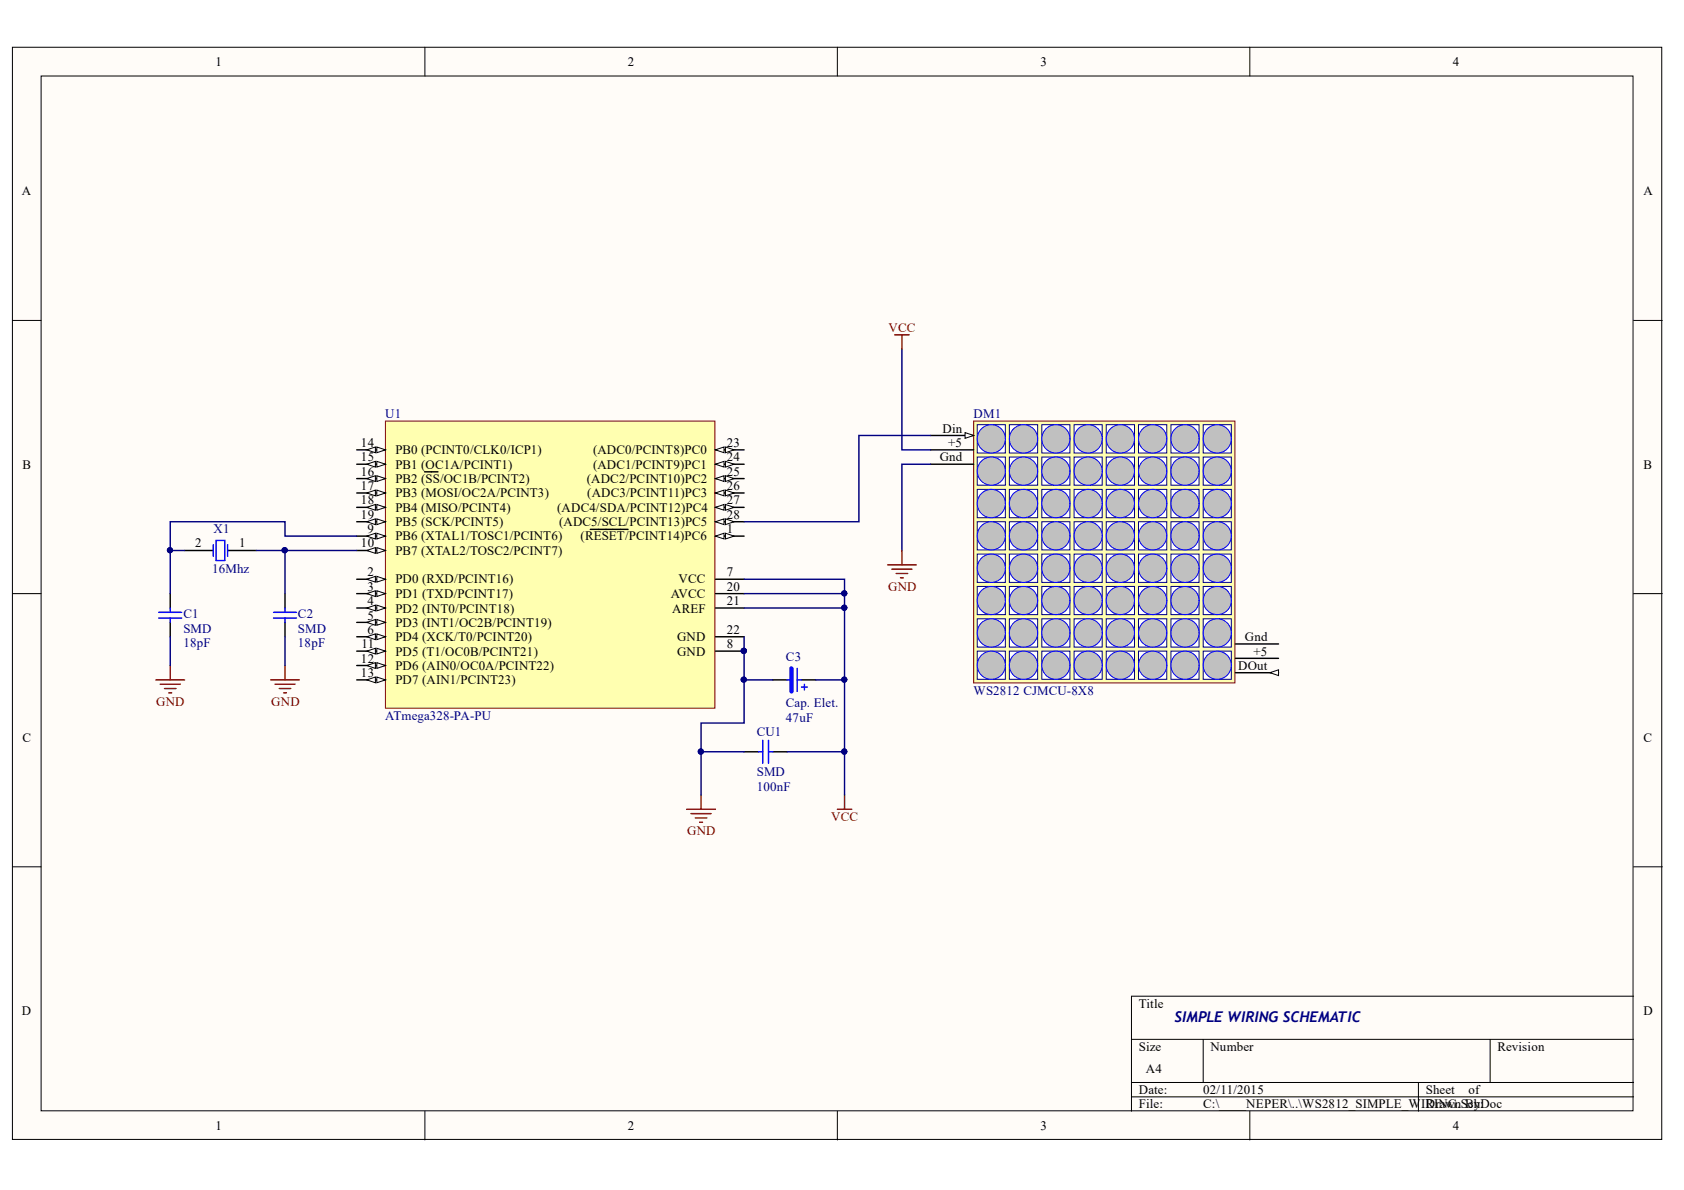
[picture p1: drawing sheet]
<svg xmlns="http://www.w3.org/2000/svg" width="297mm" height="210mm" viewBox="0 0 297 210" stroke-linecap="round" stroke-linejoin="round" font-family="sans-serif">
<g fill="#fffcf8" stroke="#000" stroke-width=".18">
<path d="M2.2 8.3h290.9v192.7h-290.9z"/>
<path d="M7.3 13.4h280.8v182.5h-280.8z"/>
</g>
<g fill="none" stroke="#000" stroke-width=".18">
<path d="M74.9 8.3v5.1M147.7 8.3v5.1M220.5 8.3v5.1M2.2 56.5h5.1M288.2 56.5h5M2.2 104.7h5.1M288.2 104.7h5M2.2 152.9h5.1M288.2 152.9h5M288.2 175.7h-88.6v20.3M74.9 196v5.1M147.7 196v5.1"/>
<path d="M199.6 183.3h88.6M199.6 190.9h88.6M199.6 193.5h88.6M212.2 183.3v7.6M220.5 196v5.1M250.2 190.9v5.1M262.8 183.3v7.6"/>
</g>
<path d="M68 74.3h58.1v50.6h-58.1z" fill="#ffffb0" stroke="#800000" stroke-width=".18"/>
<path d="M126.2 94.6h5.1" fill="none" stroke="#000" stroke-width=".25"/>
<g fill="#fffcf8" stroke="#000" stroke-width=".18">
<path d="M126.2 94.6l1.5-.5v1z"/>
<path d="M128 94.1l1.5 .5-1.5 .5z"/>
</g>
<path d="M104.1 93.4h6.7M62.9 102.2h5.1" fill="none" stroke="#000" stroke-width=".25"/>
<g fill="#fffcf8" stroke="#000" stroke-width=".18">
<path d="M66.5 101.7l1.5 .5-1.5 .5z"/>
<path d="M64.7 102.2l1.5-.5v1z"/>
</g>
<path d="M62.9 104.7h5.1" fill="none" stroke="#000" stroke-width=".25"/>
<g fill="#fffcf8" stroke="#000" stroke-width=".18">
<path d="M66.5 104.2l1.5 .5-1.5 .5z"/>
<path d="M64.7 104.7l1.5-.5v1z"/>
</g>
<path d="M62.9 107.2h5.1" fill="none" stroke="#000" stroke-width=".25"/>
<g fill="#fffcf8" stroke="#000" stroke-width=".18">
<path d="M66.5 106.7l1.5 .5-1.5 .6z"/>
<path d="M64.7 107.2l1.5-.5v1.1z"/>
</g>
<path d="M62.9 109.8h5.1" fill="none" stroke="#000" stroke-width=".25"/>
<g fill="#fffcf8" stroke="#000" stroke-width=".18">
<path d="M66.5 109.3l1.5 .5-1.5 .5z"/>
<path d="M64.7 109.8l1.5-.5v1z"/>
</g>
<path d="M62.9 112.3h5.1" fill="none" stroke="#000" stroke-width=".25"/>
<g fill="#fffcf8" stroke="#000" stroke-width=".18">
<path d="M66.5 111.8l1.5 .5-1.5 .5z"/>
<path d="M64.7 112.3l1.5-.5v1z"/>
</g>
<path d="M62.9 94.6h5.1M126.2 102.2h5.1M126.2 114.9h5.1" fill="none" stroke="#000" stroke-width=".25"/>
<circle cx="131.2" cy="114.8" r=".46" fill="#000080" stroke="#000080" stroke-width=".18"/>
<g fill="#fffcf8" stroke="#000" stroke-width=".18">
<path d="M66.5 94.1l1.5 .5-1.5 .5z"/>
<path d="M64.7 94.6l1.5-.5v1z"/>
</g>
<path d="M62.9 97.1h5.1" fill="none" stroke="#000" stroke-width=".25"/>
<g fill="#fffcf8" stroke="#000" stroke-width=".18">
<path d="M66.5 96.6l1.5 .5-1.5 .5z"/>
<path d="M64.7 97.1l1.5-.5v1z"/>
</g>
<path d="M62.9 114.9h5.1" fill="none" stroke="#000" stroke-width=".25"/>
<g fill="#fffcf8" stroke="#000" stroke-width=".18">
<path d="M66.5 114.3l1.5 .6-1.5 .5z"/>
<path d="M64.7 114.9l1.5-.6v1.1z"/>
</g>
<path d="M62.9 117.4h5.1" fill="none" stroke="#000" stroke-width=".25"/>
<g fill="#fffcf8" stroke="#000" stroke-width=".18">
<path d="M66.5 116.9l1.5 .5-1.5 .5z"/>
<path d="M64.7 117.4l1.5-.5v1z"/>
</g>
<path d="M62.9 119.9h5.1" fill="none" stroke="#000" stroke-width=".25"/>
<g fill="#fffcf8" stroke="#000" stroke-width=".18">
<path d="M66.5 119.4l1.5 .5-1.5 .5z"/>
<path d="M64.7 119.9l1.5-.5v1z"/>
</g>
<path d="M62.9 79.3h5.1" fill="none" stroke="#000" stroke-width=".25"/>
<g fill="#fffcf8" stroke="#000" stroke-width=".18">
<path d="M66.5 78.8l1.5 .5-1.5 .6z"/>
<path d="M64.7 79.3l1.5-.5v1.1z"/>
</g>
<path d="M62.9 81.9h5.1" fill="none" stroke="#000" stroke-width=".25"/>
<g fill="#fffcf8" stroke="#000" stroke-width=".18">
<path d="M66.5 81.4l1.5 .5-1.5 .5z"/>
<path d="M64.7 81.9l1.5-.5v1z"/>
</g>
<path d="M62.9 84.4h5.1" fill="none" stroke="#000" stroke-width=".25"/>
<g fill="#fffcf8" stroke="#000" stroke-width=".18">
<path d="M66.5 83.9l1.5 .5-1.5 .5z"/>
<path d="M64.7 84.4l1.5-.5v1z"/>
</g>
<path d="M62.9 87h5.1M74.9 83.2h2.3" fill="none" stroke="#000" stroke-width=".25"/>
<g fill="#fffcf8" stroke="#000" stroke-width=".18">
<path d="M66.5 86.4l1.5 .6-1.5 .5z"/>
<path d="M64.7 87l1.5-.6v1.1z"/>
</g>
<path d="M62.9 89.5h5.1" fill="none" stroke="#000" stroke-width=".25"/>
<g fill="#fffcf8" stroke="#000" stroke-width=".18">
<path d="M66.5 89l1.5 .5-1.5 .5z"/>
<path d="M64.7 89.5l1.5-.5v1z"/>
</g>
<path d="M62.9 92h5.1" fill="none" stroke="#000" stroke-width=".25"/>
<g fill="#fffcf8" stroke="#000" stroke-width=".18">
<path d="M66.5 91.5l1.5 .5-1.5 .5z"/>
<path d="M64.7 92l1.5-.5v1z"/>
</g>
<path d="M126.2 79.3h5.1M126.2 104.7h5.1M126.2 107.2h5.1M126.2 112.3h5.1" fill="none" stroke="#000" stroke-width=".25"/>
<g fill="#fffcf8" stroke="#000" stroke-width=".18">
<path d="M126.2 79.3l1.5-.5v1.1z"/>
<path d="M128 78.8l1.5 .5-1.5 .6z"/>
</g>
<path d="M126.2 81.9h5.1" fill="none" stroke="#000" stroke-width=".25"/>
<g fill="#fffcf8" stroke="#000" stroke-width=".18">
<path d="M126.2 81.9l1.5-.5v1z"/>
<path d="M128 81.4l1.5 .5-1.5 .5z"/>
</g>
<path d="M126.2 84.4h5.1" fill="none" stroke="#000" stroke-width=".25"/>
<g fill="#fffcf8" stroke="#000" stroke-width=".18">
<path d="M126.2 84.4l1.5-.5v1z"/>
<path d="M128 83.9l1.5 .5-1.5 .5z"/>
</g>
<path d="M126.2 87h5.1" fill="none" stroke="#000" stroke-width=".25"/>
<g fill="#fffcf8" stroke="#000" stroke-width=".18">
<path d="M126.2 87l1.5-.6v1.1z"/>
<path d="M128 86.4l1.5 .6-1.5 .5z"/>
</g>
<path d="M126.2 89.5h5.1" fill="none" stroke="#000" stroke-width=".25"/>
<g fill="#fffcf8" stroke="#000" stroke-width=".18">
<path d="M126.2 89.5l1.5-.5v1z"/>
<path d="M128 89l1.5 .5-1.5 .5z"/>
</g>
<path d="M126.2 92h5.1" fill="none" stroke="#000" stroke-width=".25"/>
<g fill="#fffcf8" stroke="#000" stroke-width=".18">
<path d="M126.2 92l1.5-.5v1z"/>
<path d="M128 91.5l1.5 .5-1.5 .5z"/>
</g>
<circle cx="131.2" cy="114.8" r=".46" fill="#000080" stroke="#000080" stroke-width=".18"/>
<path d="M171.7 74.3h46.1v46.2h-46.1z" fill="#ffffb0" stroke="#800000" stroke-width=".18"/>
<path d="M212.2 74.9h5v5h-5z" fill="#fff" stroke="#000080" stroke-width=".18"/>
<circle cx="214.7" cy="77.4" r="2.49" fill="#c0c0c0" stroke="#00f" stroke-width=".18"/>
<path d="M206.5 74.9h5v5h-5z" fill="#fff" stroke="#000080" stroke-width=".18"/>
<circle cx="209" cy="77.4" r="2.49" fill="#c0c0c0" stroke="#00f" stroke-width=".18"/>
<path d="M200.8 74.9h5v5h-5z" fill="#fff" stroke="#000080" stroke-width=".18"/>
<circle cx="203.3" cy="77.4" r="2.5" fill="#c0c0c0" stroke="#00f" stroke-width=".18"/>
<path d="M195.1 74.9h5v5h-5z" fill="#fff" stroke="#000080" stroke-width=".18"/>
<circle cx="197.6" cy="77.4" r="2.5" fill="#c0c0c0" stroke="#00f" stroke-width=".18"/>
<path d="M189.5 74.9h4.9v5h-4.9z" fill="#fff" stroke="#000080" stroke-width=".18"/>
<circle cx="191.9" cy="77.4" r="2.49" fill="#c0c0c0" stroke="#00f" stroke-width=".18"/>
<path d="M183.8 74.9h4.9v5h-4.9z" fill="#fff" stroke="#000080" stroke-width=".18"/>
<circle cx="186.2" cy="77.4" r="2.49" fill="#c0c0c0" stroke="#00f" stroke-width=".18"/>
<path d="M178 74.9h5v5h-5z" fill="#fff" stroke="#000080" stroke-width=".18"/>
<circle cx="180.5" cy="77.4" r="2.5" fill="#c0c0c0" stroke="#00f" stroke-width=".18"/>
<path d="M172.4 74.9h4.9v5h-4.9z" fill="#fff" stroke="#000080" stroke-width=".18"/>
<circle cx="174.8" cy="77.4" r="2.49" fill="#c0c0c0" stroke="#00f" stroke-width=".18"/>
<path d="M212.2 80.6h5v5h-5z" fill="#fff" stroke="#000080" stroke-width=".18"/>
<circle cx="214.7" cy="83.1" r="2.48" fill="#c0c0c0" stroke="#00f" stroke-width=".18"/>
<path d="M206.5 80.6h5v5h-5z" fill="#fff" stroke="#000080" stroke-width=".18"/>
<circle cx="209" cy="83.1" r="2.48" fill="#c0c0c0" stroke="#00f" stroke-width=".18"/>
<path d="M200.8 80.6h5v5h-5z" fill="#fff" stroke="#000080" stroke-width=".18"/>
<circle cx="203.3" cy="83.1" r="2.49" fill="#c0c0c0" stroke="#00f" stroke-width=".18"/>
<path d="M195.1 80.6h5v5h-5z" fill="#fff" stroke="#000080" stroke-width=".18"/>
<circle cx="197.6" cy="83.1" r="2.49" fill="#c0c0c0" stroke="#00f" stroke-width=".18"/>
<path d="M189.5 80.6h4.9v5h-4.9z" fill="#fff" stroke="#000080" stroke-width=".18"/>
<circle cx="191.9" cy="83.1" r="2.48" fill="#c0c0c0" stroke="#00f" stroke-width=".18"/>
<path d="M183.8 80.6h4.9v5h-4.9z" fill="#fff" stroke="#000080" stroke-width=".18"/>
<circle cx="186.2" cy="83.1" r="2.48" fill="#c0c0c0" stroke="#00f" stroke-width=".18"/>
<path d="M178 80.6h5v5h-5z" fill="#fff" stroke="#000080" stroke-width=".18"/>
<circle cx="180.5" cy="83.1" r="2.49" fill="#c0c0c0" stroke="#00f" stroke-width=".18"/>
<path d="M172.4 80.6h4.9v5h-4.9z" fill="#fff" stroke="#000080" stroke-width=".18"/>
<circle cx="174.9" cy="83.1" r="2.48" fill="#c0c0c0" stroke="#00f" stroke-width=".18"/>
<path d="M212.2 86.3h5v5h-5z" fill="#fff" stroke="#000080" stroke-width=".18"/>
<circle cx="214.7" cy="88.8" r="2.49" fill="#c0c0c0" stroke="#00f" stroke-width=".18"/>
<path d="M206.5 86.3h5v5h-5z" fill="#fff" stroke="#000080" stroke-width=".18"/>
<circle cx="209" cy="88.8" r="2.49" fill="#c0c0c0" stroke="#00f" stroke-width=".18"/>
<path d="M200.8 86.3h5v5h-5z" fill="#fff" stroke="#000080" stroke-width=".18"/>
<circle cx="203.3" cy="88.8" r="2.5" fill="#c0c0c0" stroke="#00f" stroke-width=".18"/>
<path d="M195.1 86.3h5v5h-5z" fill="#fff" stroke="#000080" stroke-width=".18"/>
<circle cx="197.6" cy="88.8" r="2.5" fill="#c0c0c0" stroke="#00f" stroke-width=".18"/>
<path d="M189.5 86.3h4.9v5h-4.9z" fill="#fff" stroke="#000080" stroke-width=".18"/>
<circle cx="191.9" cy="88.8" r="2.49" fill="#c0c0c0" stroke="#00f" stroke-width=".18"/>
<path d="M183.8 86.3h4.9v5h-4.9z" fill="#fff" stroke="#000080" stroke-width=".18"/>
<circle cx="186.2" cy="88.8" r="2.49" fill="#c0c0c0" stroke="#00f" stroke-width=".18"/>
<path d="M178 86.3h5v5h-5z" fill="#fff" stroke="#000080" stroke-width=".18"/>
<circle cx="180.5" cy="88.8" r="2.5" fill="#c0c0c0" stroke="#00f" stroke-width=".18"/>
<path d="M172.4 86.3h4.9v5h-4.9z" fill="#fff" stroke="#000080" stroke-width=".18"/>
<circle cx="174.8" cy="88.8" r="2.49" fill="#c0c0c0" stroke="#00f" stroke-width=".18"/>
<path d="M212.2 92h5v5h-5z" fill="#fff" stroke="#000080" stroke-width=".18"/>
<circle cx="214.7" cy="94.5" r="2.48" fill="#c0c0c0" stroke="#00f" stroke-width=".18"/>
<path d="M206.5 92h5v5h-5z" fill="#fff" stroke="#000080" stroke-width=".18"/>
<circle cx="209" cy="94.5" r="2.48" fill="#c0c0c0" stroke="#00f" stroke-width=".18"/>
<path d="M200.8 92h5v5h-5z" fill="#fff" stroke="#000080" stroke-width=".18"/>
<circle cx="203.3" cy="94.5" r="2.49" fill="#c0c0c0" stroke="#00f" stroke-width=".18"/>
<path d="M195.1 92h5v5h-5z" fill="#fff" stroke="#000080" stroke-width=".18"/>
<circle cx="197.6" cy="94.5" r="2.49" fill="#c0c0c0" stroke="#00f" stroke-width=".18"/>
<path d="M189.5 92h4.9v5h-4.9z" fill="#fff" stroke="#000080" stroke-width=".18"/>
<circle cx="191.9" cy="94.5" r="2.48" fill="#c0c0c0" stroke="#00f" stroke-width=".18"/>
<path d="M183.8 92h4.9v5h-4.9z" fill="#fff" stroke="#000080" stroke-width=".18"/>
<circle cx="186.2" cy="94.5" r="2.48" fill="#c0c0c0" stroke="#00f" stroke-width=".18"/>
<path d="M178 92h5v5h-5z" fill="#fff" stroke="#000080" stroke-width=".18"/>
<circle cx="180.5" cy="94.5" r="2.49" fill="#c0c0c0" stroke="#00f" stroke-width=".18"/>
<path d="M172.4 92h4.9v5h-4.9z" fill="#fff" stroke="#000080" stroke-width=".18"/>
<circle cx="174.9" cy="94.5" r="2.48" fill="#c0c0c0" stroke="#00f" stroke-width=".18"/>
<path d="M212.2 97.7h5v5h-5z" fill="#fff" stroke="#000080" stroke-width=".18"/>
<circle cx="214.7" cy="100.2" r="2.49" fill="#c0c0c0" stroke="#00f" stroke-width=".18"/>
<path d="M206.5 97.7h5v5h-5z" fill="#fff" stroke="#000080" stroke-width=".18"/>
<circle cx="209" cy="100.2" r="2.49" fill="#c0c0c0" stroke="#00f" stroke-width=".18"/>
<path d="M200.8 97.7h5v5h-5z" fill="#fff" stroke="#000080" stroke-width=".18"/>
<circle cx="203.3" cy="100.2" r="2.5" fill="#c0c0c0" stroke="#00f" stroke-width=".18"/>
<path d="M195.1 97.7h5v5h-5z" fill="#fff" stroke="#000080" stroke-width=".18"/>
<circle cx="197.6" cy="100.2" r="2.5" fill="#c0c0c0" stroke="#00f" stroke-width=".18"/>
<path d="M189.5 97.7h4.9v5h-4.9z" fill="#fff" stroke="#000080" stroke-width=".18"/>
<circle cx="191.9" cy="100.2" r="2.49" fill="#c0c0c0" stroke="#00f" stroke-width=".18"/>
<path d="M183.8 97.7h4.9v5h-4.9z" fill="#fff" stroke="#000080" stroke-width=".18"/>
<circle cx="186.2" cy="100.2" r="2.49" fill="#c0c0c0" stroke="#00f" stroke-width=".18"/>
<path d="M178 97.7h5v5h-5z" fill="#fff" stroke="#000080" stroke-width=".18"/>
<circle cx="180.5" cy="100.2" r="2.5" fill="#c0c0c0" stroke="#00f" stroke-width=".18"/>
<path d="M172.4 97.7h4.9v5h-4.9z" fill="#fff" stroke="#000080" stroke-width=".18"/>
<circle cx="174.8" cy="100.2" r="2.49" fill="#c0c0c0" stroke="#00f" stroke-width=".18"/>
<path d="M212.2 103.4h5v5h-5z" fill="#fff" stroke="#000080" stroke-width=".18"/>
<circle cx="214.7" cy="105.9" r="2.48" fill="#c0c0c0" stroke="#00f" stroke-width=".18"/>
<path d="M206.5 103.4h5v5h-5z" fill="#fff" stroke="#000080" stroke-width=".18"/>
<circle cx="209" cy="105.9" r="2.48" fill="#c0c0c0" stroke="#00f" stroke-width=".18"/>
<path d="M200.8 103.4h5v5h-5z" fill="#fff" stroke="#000080" stroke-width=".18"/>
<circle cx="203.3" cy="105.9" r="2.49" fill="#c0c0c0" stroke="#00f" stroke-width=".18"/>
<path d="M195.1 103.4h5v5h-5z" fill="#fff" stroke="#000080" stroke-width=".18"/>
<circle cx="197.6" cy="105.9" r="2.49" fill="#c0c0c0" stroke="#00f" stroke-width=".18"/>
<path d="M189.5 103.4h4.9v5h-4.9z" fill="#fff" stroke="#000080" stroke-width=".18"/>
<circle cx="191.9" cy="105.9" r="2.48" fill="#c0c0c0" stroke="#00f" stroke-width=".18"/>
<path d="M183.8 103.4h4.9v5h-4.9z" fill="#fff" stroke="#000080" stroke-width=".18"/>
<circle cx="186.2" cy="105.9" r="2.48" fill="#c0c0c0" stroke="#00f" stroke-width=".18"/>
<path d="M178 103.4h5v5h-5z" fill="#fff" stroke="#000080" stroke-width=".18"/>
<circle cx="180.5" cy="105.9" r="2.49" fill="#c0c0c0" stroke="#00f" stroke-width=".18"/>
<path d="M172.4 103.4h4.9v5h-4.9z" fill="#fff" stroke="#000080" stroke-width=".18"/>
<circle cx="174.9" cy="105.9" r="2.48" fill="#c0c0c0" stroke="#00f" stroke-width=".18"/>
<path d="M212.2 109.1h5v5h-5z" fill="#fff" stroke="#000080" stroke-width=".18"/>
<circle cx="214.7" cy="111.6" r="2.49" fill="#c0c0c0" stroke="#00f" stroke-width=".18"/>
<path d="M206.5 109.1h5v5h-5z" fill="#fff" stroke="#000080" stroke-width=".18"/>
<circle cx="209" cy="111.6" r="2.49" fill="#c0c0c0" stroke="#00f" stroke-width=".18"/>
<path d="M200.8 109.1h5v5h-5z" fill="#fff" stroke="#000080" stroke-width=".18"/>
<circle cx="203.3" cy="111.6" r="2.5" fill="#c0c0c0" stroke="#00f" stroke-width=".18"/>
<path d="M195.1 109.1h5v5h-5z" fill="#fff" stroke="#000080" stroke-width=".18"/>
<circle cx="197.6" cy="111.6" r="2.5" fill="#c0c0c0" stroke="#00f" stroke-width=".18"/>
<path d="M189.5 109.1h4.9v5h-4.9z" fill="#fff" stroke="#000080" stroke-width=".18"/>
<circle cx="191.9" cy="111.6" r="2.49" fill="#c0c0c0" stroke="#00f" stroke-width=".18"/>
<path d="M183.8 109.1h4.9v5h-4.9z" fill="#fff" stroke="#000080" stroke-width=".18"/>
<circle cx="186.2" cy="111.6" r="2.49" fill="#c0c0c0" stroke="#00f" stroke-width=".18"/>
<path d="M178 109.1h5v5h-5z" fill="#fff" stroke="#000080" stroke-width=".18"/>
<circle cx="180.5" cy="111.6" r="2.5" fill="#c0c0c0" stroke="#00f" stroke-width=".18"/>
<path d="M172.4 109.1h4.9v5h-4.9z" fill="#fff" stroke="#000080" stroke-width=".18"/>
<circle cx="174.8" cy="111.6" r="2.49" fill="#c0c0c0" stroke="#00f" stroke-width=".18"/>
<path d="M212.2 114.9h5v4.9h-5z" fill="#fff" stroke="#000080" stroke-width=".18"/>
<circle cx="214.7" cy="117.3" r="2.48" fill="#c0c0c0" stroke="#00f" stroke-width=".18"/>
<path d="M206.5 114.9h5v4.9h-5z" fill="#fff" stroke="#000080" stroke-width=".18"/>
<circle cx="209" cy="117.3" r="2.48" fill="#c0c0c0" stroke="#00f" stroke-width=".18"/>
<path d="M200.8 114.9h5v4.9h-5z" fill="#fff" stroke="#000080" stroke-width=".18"/>
<circle cx="203.3" cy="117.3" r="2.49" fill="#c0c0c0" stroke="#00f" stroke-width=".18"/>
<path d="M195.1 114.9h5v4.9h-5z" fill="#fff" stroke="#000080" stroke-width=".18"/>
<circle cx="197.6" cy="117.3" r="2.49" fill="#c0c0c0" stroke="#00f" stroke-width=".18"/>
<path d="M189.5 114.9h4.9v4.9h-4.9z" fill="#fff" stroke="#000080" stroke-width=".18"/>
<circle cx="191.9" cy="117.3" r="2.48" fill="#c0c0c0" stroke="#00f" stroke-width=".18"/>
<path d="M183.8 114.9h4.9v4.9h-4.9z" fill="#fff" stroke="#000080" stroke-width=".18"/>
<circle cx="186.2" cy="117.3" r="2.48" fill="#c0c0c0" stroke="#00f" stroke-width=".18"/>
<path d="M178 114.9h5v4.9h-5z" fill="#fff" stroke="#000080" stroke-width=".18"/>
<circle cx="180.5" cy="117.3" r="2.49" fill="#c0c0c0" stroke="#00f" stroke-width=".18"/>
<path d="M172.4 114.9h4.9v4.9h-4.9z" fill="#fff" stroke="#000080" stroke-width=".18"/>
<circle cx="174.9" cy="117.3" r="2.48" fill="#c0c0c0" stroke="#00f" stroke-width=".18"/>
<path d="M164.2 76.8h7.5" fill="none" stroke="#000" stroke-width=".25"/>
<path d="M170.2 76.3l1.5 .5-1.5 .5z" fill="#fffcf8" stroke="#000" stroke-width=".18"/>
<path d="M164.2 79.3h7.5M164.2 81.9h7.5M217.9 113.6h7.6M217.9 116.1h7.6M217.9 118.7h7.6" fill="none" stroke="#000" stroke-width=".25"/>
<path d="M224 118.7l1.5-.5v1z" fill="#fffcf8" stroke="#000" stroke-width=".18"/>
<g fill="none" stroke="#000080" stroke-width=".25">
<path d="M159.1 61.6v17.7h5.1M164.2 76.8h-12.7v15.2h-20.2M30 97.1h2.6M45.2 97.1h17.7M50.3 97.1v7.6M62.9 94.6h-12.6v-2.6h-20.3v12.7M164.2 81.9h-5.1v15.2M30 112.3v5.1M50.3 112.3v5.1M131.3 102.2h17.7v38M131.3 112.3v15.2h-7.6v12.7M131.3 104.7h17.7"/>
<path d="M131.3 107.2h17.7M131.3 119.9h5M143.9 119.9h5.1M123.7 132.6h7.6M138.8 132.6h10.2"/>
</g>
<g fill="none" stroke="#800000" stroke-width=".25">
<path d="M157.8 59.1h2.6M159.1 59.1v2.5M156.6 99.6h5M159.1 97.1v2.5M27.5 119.9h5.1M30 117.4v2.5M47.7 119.9h5.1M50.3 117.4v2.5M157.3 100.4h3.6M158.1 101.2h2M158.8 101.9h.5M28.3 120.7h3.5"/>
<path d="M29 121.4h2M29.8 122.2h.5M48.5 120.7h3.5M49.3 121.4h2M50 122.2h.5M121.1 142.8h5.1M121.9 143.5h3.5M122.6 144.3h2.1M123.4 145h.5M123.7 140.2v2.6M147.7 142.8h2.5M149 140.2v2.6"/>
</g>
<path d="M32.6 97.1h5M40.1 97.1h5.1M30 104.7v2.5M30 109.8v2.5M50.3 104.7v2.5M50.3 109.8v2.5M136.3 119.9h2.5M141.4 119.9h2.5M131.3 132.6h2.5M136.3 132.6h2.5" fill="none" stroke="#000" stroke-width=".25"/>
<g fill="none" stroke="#00f" stroke-width=".25">
<path d="M37.6 96.1v2M38.1 95.3h1.5v3.6h-1.5zM40.1 96.1v2M28 108h4.1M28 109h4.1M30 107.2v.8M30 109v.8M48.2 108h4.1M48.2 109h4.1M50.3 107.2v.8M50.3 109v.8M138.8 119.9h.8"/>
<path d="M140.6 117.9v4.1M140.6 119.9h.8M133.8 132.6h.7M134.5 130.6v4M135.6 130.6v4M135.6 132.6h.7M141.4 121.2h1M141.9 120.7v1"/>
</g>
<g fill="#000080" stroke="#000080" stroke-width=".18">
<circle cx="123.6" cy="132.6" r=".46"/>
<circle cx="148.9" cy="132.6" r=".46"/>
<circle cx="148.9" cy="104.7" r=".46"/>
<circle cx="148.9" cy="107.2" r=".46"/>
<circle cx="30" cy="97.1" r=".46"/>
<circle cx="50.2" cy="97.1" r=".46"/>
<circle cx="148.9" cy="119.9" r=".46"/>
<circle cx="131.2" cy="114.8" r=".46"/>
<circle cx="131.2" cy="119.9" r=".46"/>
</g>
<path d="M139.6 117.9v4.1" fill="none" stroke="#00f" stroke-width=".76"/>
<text font-size="2.6" fill="#000080" x="207.2" y="180.2">SIMPLE WIRING SCHEMATIC</text>
<g font-size="2.3">
<text x="38" y="11.6">1</text>
<text x="110.8" y="11.6">2</text>
<text x="183.5" y="11.6">3</text>
<text x="256.3" y="11.6">4</text>
<text x="3.9" y="34.4">A</text>
<text x="289.9" y="34.4">A</text>
<text x="166.3" y="76.3">Din</text>
<text x="4" y="82.6">B</text>
<text x="63.7" y="78.8">14</text>
<text x="63.7" y="81.4">15</text>
<text x="63.7" y="83.9">16</text>
<text x="69.7" y="80.1">PB0 (PCINT0/CLK0/ICP1)</text>
<text x="69.7" y="82.6">PB1 (OC1A/PCINT1)</text>
<text x="104.6" y="80.1">(ADC0/PCINT8)PC0</text>
<text x="104.6" y="82.6">(ADC1/PCINT9)PC1</text>
<text x="128.2" y="78.8">23</text>
<text x="128.2" y="81.4">24</text>
<text x="128.2" y="83.9">25</text>
<text x="165.8" y="81.4">Gnd</text>
<text x="167.3" y="78.8">+5</text>
<text x="289.9" y="82.6">B</text>
<text x="63.7" y="86.4">17</text>
<text x="63.7" y="89">18</text>
<text x="69.7" y="85.2">PB2 (SS/OC1B/PCINT2)</text>
<text x="69.7" y="87.7">PB3 (MOSI/OC2A/PCINT3)</text>
<text x="103.5" y="85.2">(ADC2/PCINT10)PC2</text>
<text x="103.6" y="87.7">(ADC3/PCINT11)PC3</text>
<text x="128.2" y="86.4">26</text>
<text x="128.2" y="89">27</text>
<text x="63.7" y="91.5">19</text>
<text x="64.9" y="94">9</text>
<text x="69.7" y="95.3">PB6 (XTAL1/TOSC1/PCINT6)</text>
<text x="69.7" y="90.2">PB4 (MISO/PCINT4)</text>
<text x="69.7" y="92.8">PB5 (SCK/PCINT5)</text>
<text x="98.3" y="90.2">(ADC4/SDA/PCINT12)PC4</text>
<text x="98.6" y="92.8">(ADC5/SCL/PCINT13)PC5</text>
<text x="102.4" y="95.3">(RESET/PCINT14)PC6</text>
<text x="128.2" y="94">1</text>
<text x="128.2" y="91.5">28</text>
<text x="34.4" y="96.6">2</text>
<text x="42.2" y="96.6">1</text>
<text x="63.7" y="96.6">10</text>
<text x="64.9" y="101.6">2</text>
<text x="69.7" y="97.8">PB7 (XTAL2/TOSC2/PCINT7)</text>
<text x="128.2" y="101.6">7</text>
<text x="64.9" y="104.3">3</text>
<text x="64.9" y="106.8">4</text>
<text x="69.7" y="102.9">PD0 (RXD/PCINT16)</text>
<text x="69.7" y="105.5">PD1 (TXD/PCINT17)</text>
<text x="118.3" y="105.5">AVCC</text>
<text x="119.7" y="102.9">VCC</text>
<text x="128.2" y="104.3">20</text>
<text x="128.2" y="106.8">21</text>
<text x="64.9" y="109.3">5</text>
<text x="64.9" y="111.9">6</text>
<text x="69.7" y="108.1">PD2 (INT0/PCINT18)</text>
<text x="69.7" y="110.6">PD3 (INT1/OC2B/PCINT19)</text>
<text x="69.7" y="113.1">PD4 (XCK/T0/PCINT20)</text>
<text x="118.6" y="108.1">AREF</text>
<text x="119.4" y="113.1">GND</text>
<text x="128.2" y="111.9">22</text>
<text x="219.6" y="113.1">Gnd</text>
<text x="63.7" y="116.9">12</text>
<text x="63.7" y="119.4">13</text>
<text x="63.8" y="114.4">11</text>
<text x="69.7" y="115.7">PD5 (T1/OC0B/PCINT21)</text>
<text x="69.7" y="118.2">PD6 (AIN0/OC0A/PCINT22)</text>
<text x="119.4" y="115.7">GND</text>
<text x="128.2" y="114.4">8</text>
<text x="218.4" y="118.2">DOut</text>
<text x="221.1" y="115.7">+5</text>
<text x="69.7" y="120.7">PD7 (AIN1/PCINT23)</text>
<text x="4" y="130.8">C</text>
<text x="289.9" y="130.8">C</text>
<text x="3.9" y="179">D</text>
<text x="200.9" y="177.8">Title</text>
<text x="289.9" y="179">D</text>
<text x="200.9" y="185.4">Size</text>
<text x="213.5" y="185.4">Number</text>
<text x="264.1" y="185.4">Revision</text>
<text x="202.1" y="189.2">A4</text>
<text x="200.9" y="193">Date:</text>
<text x="200.9" y="195.5">File:</text>
<text x="212.2" y="193">02/11/2015</text>
<text x="212.2" y="195.5">C:\____NEPER\..\WS2812_SIMPLE_W</text>
<text x="250.7" y="195.5">IRING.Sch:</text>
<text x="251.5" y="193">Sheet</text>
<text x="251.5" y="195.5">Drawn ByDoc</text>
<text x="259" y="193">of</text>
<text x="38" y="199.3">1</text>
<text x="110.8" y="199.3">2</text>
<text x="183.5" y="199.3">3</text>
<text x="256.3" y="199.3">4</text>
</g>
<g font-size="2.3" fill="#800000">
<text x="156.7" y="58.6">VCC</text>
<text x="156.7" y="104.3">GND</text>
<text x="27.5" y="124.5">GND</text>
<text x="47.8" y="124.5">GND</text>
<text x="121.2" y="147.3">GND</text>
<text x="146.6" y="144.8">VCC</text>
</g>
<g font-size="2.3" fill="#000080">
<text x="68" y="73.8">U1</text>
<text x="171.7" y="73.8">DM1</text>
<text x="37.6" y="94">X1</text>
<text x="37.4" y="101.1">16Mhz</text>
<text x="32.3" y="109.1">C1</text>
<text x="32.3" y="111.6">SMD</text>
<text x="52.6" y="109.1">C2</text>
<text x="52.6" y="111.6">SMD</text>
<text x="32.3" y="114.1">18pF</text>
<text x="52.6" y="114.1">18pF</text>
<text x="138.6" y="116.7">C3</text>
<text x="138.6" y="124.8">Cap. Elet.</text>
<text x="171.7" y="122.6">WS2812 CJMCU-8X8</text>
<text x="68" y="127">ATmega328-PA-PU</text>
<text x="133.5" y="129.8">CU1</text>
<text x="138.6" y="127.3">47uF</text>
<text x="133.5" y="136.9">SMD</text>
<text x="133.5" y="139.5">100nF</text>
</g>
</svg>
